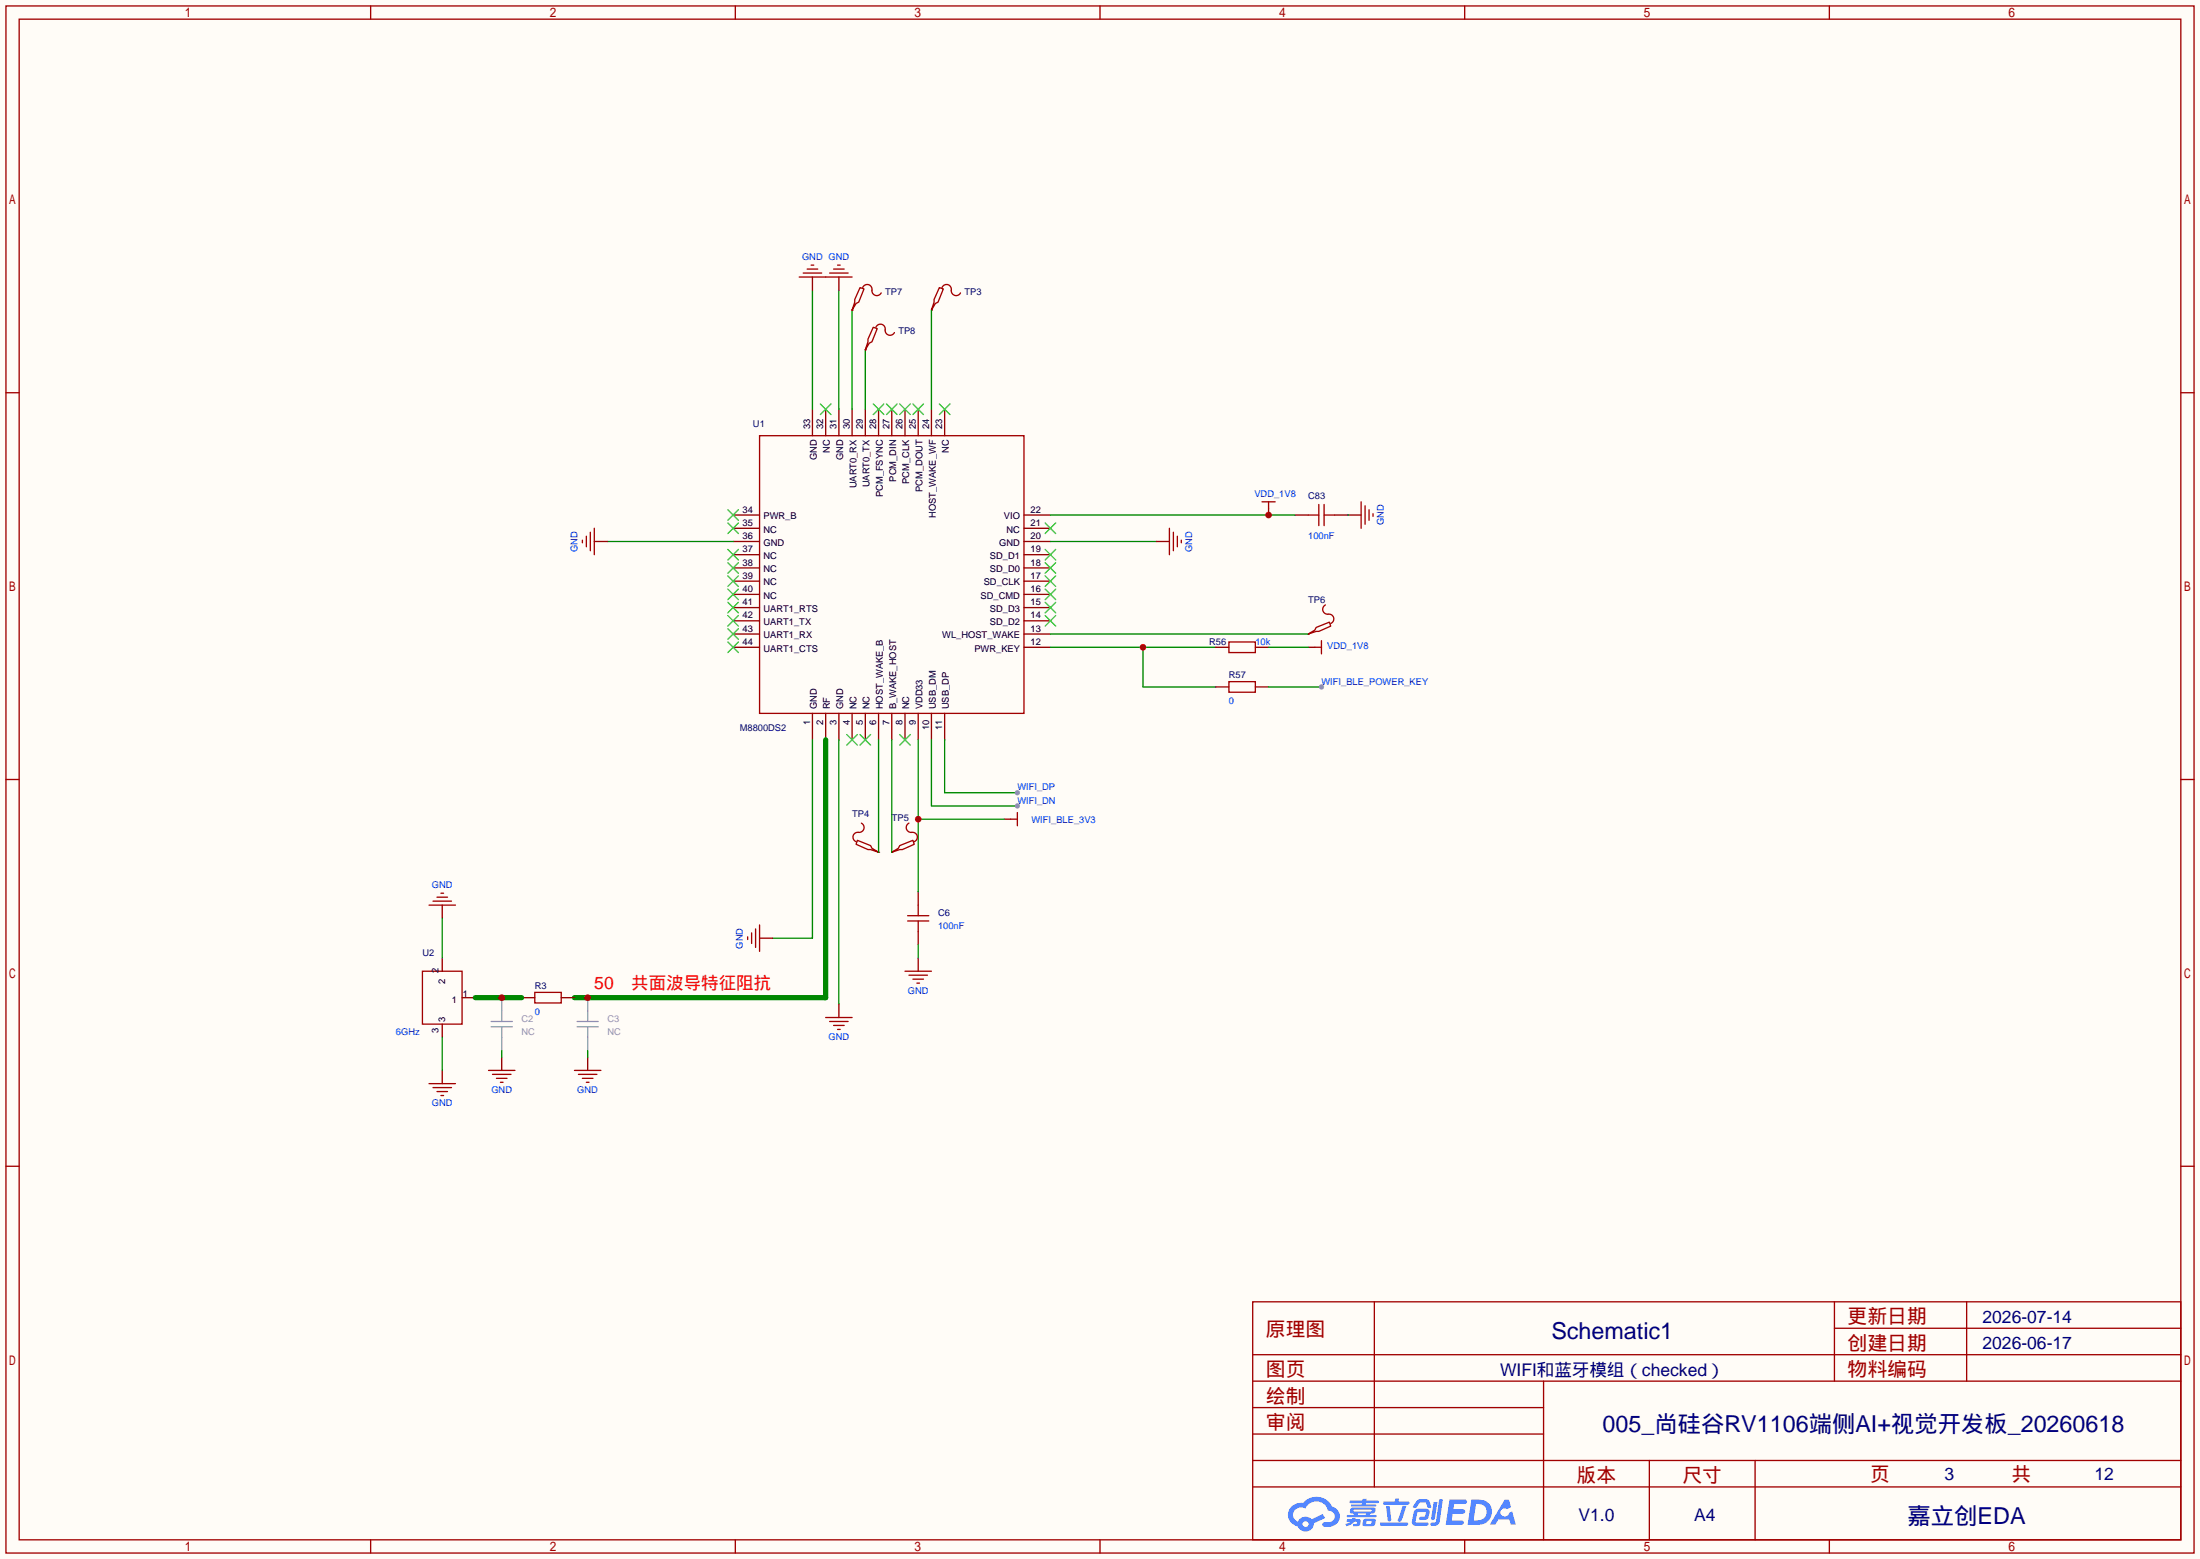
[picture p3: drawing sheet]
<svg xmlns="http://www.w3.org/2000/svg" width="423mm" height="299mm" viewBox="0 0 423 299" stroke-linecap="round" stroke-linejoin="round" font-family="sans-serif">
<path d="M0 0h422.7v299.5h-422.7z" fill="#fffcf7"/>
<g fill="none" stroke="#a10000" stroke-width=".25">
<path d="M1.1 1.1h420.4v297.2h-420.4zM3.7 3.7h415.3v292.1h-415.3zM71.2 1.1v2.6M141.3 1.1v2.6M211.3 1.1v2.6M281.4 1.1v2.6M351.5 1.1v2.6M1.1 75.4h2.6M419 75.4h2.5M1.1 149.7h2.6M419 149.7h2.5M1.1 224h2.6"/>
<path d="M419 224h2.5M240.7 250.1h178.3v45.7h-178.3zM264 250.1v35.5M352.4 250.1v15.2M352.4 255.1h66.6M377.8 250.1v15.2M240.7 270.4h55.8M240.7 265.3h178.3M240.7 275.5h55.8M240.7 260.2h178.3M296.5 265.3v30.5M71.2 295.8v2.5"/>
<path d="M141.3 295.8v2.5M211.3 295.8v2.5M240.7 285.6h178.3M240.7 280.5h178.3M281.4 295.8v2.5M316.9 280.5v15.3M337.2 280.5v15.3M351.5 295.8v2.5"/>
</g>
<g fill="#5487ff">
<path d="M278.5 288h2.1a.97 .97 0 0 1 1.3 .5 .53 .53 0 0 1-.7 .4h-1.8l-.2 1h1.9a.43 .43 0 0 1 .4 .5 .43 .43 0 0 1-.5 .4h-1.9l-.2 1.3h1.7a.45 .45 0 0 1 .6 .1 .45 .45 0 0 1-.2 .6l-3.3 .1z"/>
<path d="M289.1 288.1h.8l.4 1.4-.7 .4a.82 .82 0 0 0-1.2 .1 .82 .82 0 0 0 .1 1.1 .82 .82 0 0 0 1.1 0l.3-.5 .6-.3 .7 2.6h-1l-.2-1.1h-2.1l-.6 1.1h-1.1z"/>
<path d="M275.4 288.5h.8l-.5 3.2a.36 .36 0 0 1-.4 .3 .36 .36 0 0 1-.4-.3z"/>
<path d="M276.5 288h.7l-.6 4.3a1.13 1.13 0 0 1-1.8 .6l.2-.4 .7-.1 .2-.2z"/>
<path d="M272.2 288.3l.6-.3h1a.77 .77 0 0 1 .9 .5l.3 .9-.2 .2h-.5l-.3-.9-.2-.1h-1l-.7 1h-.6l-.1-.2z"/>
<path d="M271.8 290.2l.5-.4h1.7a.66 .66 0 0 1 .6 1l-.1 .4a.81 .81 0 0 1-.9 .8h-.7a.32 .32 0 0 1-.3-.4 .32 .32 0 0 1 .4-.3h.7l.2-.8h-1.6l-.3 1.9 2.1 .1a.32 .32 0 0 1 .3 .3 .32 .32 0 0 1-.3 .3h-2.3l-.5-.3-.1-.5z"/>
<path d="M265.2 292.4h5a.33 .33 0 0 1 .3 .4 .33 .33 0 0 1-.3 .3h-4.9l-.2-.2z"/>
<path d="M269.5 289.3h.7l-.6 2a1.04 1.04 0 0 1-.7 1l-.4-.3z"/>
<path d="M266.3 289.3h.7l.3 2.6a.34 .34 0 0 1-.3 .3 .34 .34 0 0 1-.4-.2z"/>
<path d="M265.8 288.4h2.2l.2-.6h.6l-.1 .6h1.8a.32 .32 0 0 1 .3 .3 .32 .32 0 0 1-.4 .3h-4.5l-.2-.1z"/>
<path d="M258.8 291.8h.9l.1-.2h.7l-.1 .2 .9 .1a.82 .82 0 0 1-.6 1.3h-.8v-.5l.8-.1v-.3h-.5l-.5 .4-1 .5-.2-.5 1-.4h-.8z"/>
<path d="M259.3 288.3h2.5v-.4h.8l-.1 .4h2.2l.2 .2-.2 .2h-2.3v.3h1.8l.2 .2-.2 .2h-4.5l-.2-.2 .1-.2h2l.1-.3h-2.3l-.1-.1z"/>
<path d="M282.7 288l-.8 4.9h1.7a2.47 2.47 0 0 0 2.9-1.7 2.47 2.47 0 0 0-1.4-3zM283.6 288.9a1.61 1.61 0 0 1 2 1.4 1.61 1.61 0 0 1-1.8 1.8h-.7z"/>
<path d="M259.5 289.8a.55 .55 0 0 0-.2 .7 .55 .55 0 0 0 .7 .2l.1 .3h-1.3v.4h5.5l.2-.1-.2-.3h-1.2l.2-.3a.7 .7 0 0 0 .8-.2 .7 .7 0 0 0 0-.9h-4.2zM260.1 290h3.3l.2 .1-.2 .3h-3.3l-.1-.2zM260.8 290.7h1.7l-.2 .3h-1.4z"/>
<path d="M262 291.9a1.05 1.05 0 0 0-.1 1.2 2.91 2.91 0 0 0 2.2-.1 .98 .98 0 0 0 0-1.2l-1.6-.1zM262.6 292.2h.8h.1v.3l-.2 .2h-.8z"/>
<path d="M248.2 289.4a2.23 2.23 0 0 0-.7 2.3 2.23 2.23 0 0 0 1.8 1.5 1.58 1.58 0 0 0 1.8 1 1.58 1.58 0 0 0 1.3-1.6l2.2-1-.5-.8-2.1 1a1.65 1.65 0 0 0-2.7 .5 1.45 1.45 0 0 1-.7-2 1.45 1.45 0 0 1 2-.6l.2 .1a2.3 2.3 0 0 1 2.3-1.4 2.3 2.3 0 0 1 2.1 1.8 1.12 1.12 0 0 1 1.2 1 1.12 1.12 0 0 1-1.1 1.2h-.7a.45 .45 0 0 0-.6 .4 .45 .45 0 0 0 .5 .5 2.21 2.21 0 0 0 2.2-.6 2.21 2.21 0 0 0 .5-2.2 2.13 2.13 0 0 0-1.3-1.1 3.3 3.3 0 0 0-5.6-.7l-1.1 .1zM250.3 292.8a.57 .57 0 0 1 1.1 0 .57 .57 0 0 1-1.1 0z"/>
</g>
<g fill="none" stroke="#a10000" stroke-width=".25">
<path d="M145.9 83.7h50.8v53.3h-50.8zM82.4 173.9h5.1M83.2 173.1h3.5M83.9 172.3h2.1M84.7 171.6h.5M143.6 180v.5M144.4 179.2v2M145.2 178.4v3.6M145.9 177.7v5.1M81.2 186.6h7.6v10.1h-7.6zM102.7 190.6h5.1v2.1h-5.1zM158.6 195.5h5.1"/>
<path d="M159.4 196.2h3.5M160.1 197h2.1M160.9 197.7h.5M82.4 208.2h5.1M83.2 208.9h3.5M83.9 209.7h2.1M84.7 210.4h.5"/>
</g>
<g fill="none" stroke="#870000" stroke-width=".25">
<path d="M156.1 78.6v5.1M158.6 78.6v5.1M161.2 78.6v5.1M163.7 78.6v5.1M166.2 78.6v5.1M168.8 78.6v5.1M171.3 78.6v5.1M173.9 78.6v5.1M176.4 78.6v5.1M178.9 78.6v5.1M181.5 78.6v5.1M140.8 98.9h5.1"/>
<path d="M196.7 98.9h5.1M140.8 119.3h5.1M140.8 116.7h5.1M140.8 114.2h5.1M140.8 111.6h5.1M140.8 109.1h5.1M140.8 106.6h5.1M140.8 104h5.1M140.8 101.5h5.1M196.7 119.3h5.1M196.7 116.7h5.1M196.7 114.2h5.1"/>
<path d="M196.7 111.6h5.1M196.7 109.1h5.1M196.7 106.6h5.1M196.7 104h5.1M196.7 101.5h5.1M140.8 124.3h5.1M140.8 121.8h5.1M156.1 137v5.1M158.6 137v5.1M161.2 137v5.1M163.7 137v5.1M166.2 137v5.1"/>
<path d="M168.8 137v5.1M171.3 137v5.1M173.9 137v5.1M176.4 137v5.1M178.9 137v5.1M181.5 137v5.1M196.7 124.3h5.1M196.7 121.8h5.1M85 173.9v2.5M85 184v2.6M85 196.7v2.6M88.8 191.6h2.5"/>
<path d="M100.2 191.6h2.5M107.8 191.6h2.6M145.9 180.2h2.6M161.2 192.9v2.6M85 205.6v2.6"/>
</g>
<g fill="none" stroke="#3c3" stroke-width=".25">
<path d="M157.6 77.6l2 2M159.6 77.6l-2 2M167.8 77.6l2 2M169.8 77.6l-2 2M170.3 77.6l2 2M172.3 77.6l-2 2M172.8 77.6l2.1 2M174.9 77.6l-2.1 2M175.4 77.6l2 2M177.4 77.6l-2 2M180.5 77.6l2 2M182.5 77.6l-2 2"/>
<path d="M139.8 97.9l2.1 2M141.9 97.9l-2.1 2M139.8 118.2l2.1 2.1M139.8 115.7l2.1 2M139.8 113.2l2.1 2M139.8 110.6l2.1 2M139.8 108.1l2.1 2M139.8 105.5l2.1 2.1M139.8 100.5l2.1 2M141.9 118.2l-2.1 2.1M141.9 115.7l-2.1 2M141.9 113.2l-2.1 2"/>
<path d="M141.9 110.6l-2.1 2M141.9 108.1l-2.1 2M141.9 105.5l-2.1 2.1M141.9 100.5l-2.1 2M200.8 100.5l2 2M200.8 105.5l2 2.1M200.8 108.1l2 2M200.8 110.6l2 2M200.8 113.2l2 2M200.8 115.7l2 2M200.8 118.2l2 2.1M202.8 100.5l-2 2"/>
<path d="M202.8 105.5l-2 2.1M202.8 108.1l-2 2M202.8 110.6l-2 2M202.8 113.2l-2 2M202.8 115.7l-2 2M202.8 118.2l-2 2.1M139.8 123.3l2.1 2M139.8 120.8l2.1 2M141.9 123.3l-2.1 2M141.9 120.8l-2.1 2M162.7 141.1l2 2M164.7 141.1l-2 2"/>
<path d="M165.2 141.1l2.1 2M167.3 141.1l-2.1 2M172.8 141.1l2.1 2M174.9 141.1l-2.1 2"/>
</g>
<path d="M156.1 142.1v38.1h-7.6M161.2 142.1v50.8M85 199.3v6.3" fill="none" stroke="#008700" stroke-width=".25"/>
<path d="M158.6 142.1v49.5h-48.2M91.3 191.6h8.9" fill="none" stroke="#008700" stroke-width="1"/>
<path d="M94.4 196.2h4M96.4 191.6v2.6" fill="none" stroke="#999" stroke-width=".25"/>
<circle cx="96.4" cy="191.6" r=".63" fill="#c00"/>
<path d="M94.4 197.2h4M96.4 194.2v2M96.4 197.2v4.6M110.9 196.2h4M112.9 191.6v2.6" fill="none" stroke="#999" stroke-width=".25"/>
<circle cx="112.9" cy="191.6" r=".63" fill="#c00"/>
<path d="M110.9 197.2h4M112.9 194.2v2M112.9 197.2v4.6" fill="none" stroke="#999" stroke-width=".25"/>
<path d="M248.8 98.9h2.5M256.4 98.9h2.6M192.9 157.4h1.3M176.4 171.3v2.6M176.4 178.9v2.6M176.4 184v2.6M96.4 203.1v2.5M112.9 203.1v2.5" fill="none" stroke="#870000" stroke-width=".25"/>
<g fill="none" stroke="#a10000" stroke-width=".25">
<path d="M251.3 98.9h2.1M253.4 96.9v4.1M254.4 98.9h2M254.4 96.9v4.1M194.2 157.4h1.3M195.5 156.1v2.5M174.4 176.9h4M174.4 175.9h4M176.4 173.9v2M176.4 176.9v2M173.9 186.6h5M174.6 187.3h3.6"/>
<path d="M175.4 188.1h2M176.1 188.8h.6M93.9 205.6h5M94.6 206.4h3.6M95.4 207.1h2M96.1 207.9h.5M110.4 205.6h5M111.1 206.4h3.6M111.9 207.1h2M112.6 207.9h.6"/>
</g>
<path d="M178.9 142.1v12.7h16.6M176.4 181.5v2.5M96.4 201.8v1.3M112.9 201.8v1.3" fill="none" stroke="#008700" stroke-width=".25"/>
<circle cx="195.5" cy="154.8" r=".51" fill="#999"/>
<path d="M181.5 142.1v10.2h14" fill="none" stroke="#008700" stroke-width=".25"/>
<circle cx="195.5" cy="152.3" r=".51" fill="#999"/>
<path d="M201.8 124.3h31.8M219.6 124.3v7.7h14" fill="none" stroke="#008700" stroke-width=".25"/>
<circle cx="219.6" cy="124.3" r=".63" fill="#c00"/>
<path d="M156.1 55.8v22.8M161.2 55.8v22.8M163.7 59.6v19M166.2 67.2v11.4M201.8 98.9h47M116.7 104h24.1M201.8 104h20.3M176.4 157.4h16.5M176.4 142.1v29.2M85 176.4v7.6" fill="none" stroke="#008700" stroke-width=".25"/>
<path d="M156.1 53.2v2.6M161.2 53.2v2.6M259 98.9h2.5M114.2 104h2.5M222.1 104h2.6M233.6 124.3h2.5M241.2 124.3h2.5" fill="none" stroke="#870000" stroke-width=".25"/>
<g fill="none" stroke="#a10000" stroke-width=".25">
<path d="M153.5 53.2h10.2M154.3 52.5h3.6M155.1 51.7h2M155.8 50.9h.5M159.4 52.5h3.5M160.1 51.7h2.1M160.9 50.9h.5M261.5 96.4v5.1M262.3 97.2v3.5M263 97.9v2M263.8 98.7v.5M111.9 103.8v.5"/>
<path d="M112.6 103v2M113.4 102.2v3.6M114.2 101.5v5.1M224.7 101.5v5.1M225.4 102.2v3.6M226.2 103v2M226.9 103.8v.5M236.1 123.3h5.1v2h-5.1z"/>
</g>
<circle cx="176.4" cy="157.4" r=".63" fill="#c00"/>
<path d="M163.7 59.6h.1M178.9 59.6h.1M166.2 67.2h.1M243.7 97.7v1.2M251.3 121.8h.1M168.8 163.7h.1M171.3 163.7h.1" fill="none" stroke="#870000" stroke-width=".25"/>
<path d="M165.2 55.2l.8 .3-1 2.5-.5 .3-.8 1.3 .5-1.6v-.5zM165.7 55.2a.93 .93 0 0 1 1.2-.5 .93 .93 0 0 1 .6 1.1 .94 .94 0 0 0 .7 .9 .94 .94 0 0 0 1.1-.4M180.5 55.2l.7 .3-1 2.5-.5 .3-.8 1.3 .6-1.6v-.5zM181 55.2a.93 .93 0 0 1 1.1-.5 .93 .93 0 0 1 .7 1.1 .94 .94 0 0 0 .6 .9 .94 .94 0 0 0 1.1-.4M167.8 62.9l.7 .2-1 2.6-.5 .2-.8 1.3 .6-1.5v-.5zM168.3 62.9a.93 .93 0 0 1 1.1-.6 .93 .93 0 0 1 .7 1.1 .94 .94 0 0 0 .6 1 .94 .94 0 0 0 1.1-.5M254.6 116.2a.98 .98 0 0 0-.4 1.3 .98 .98 0 0 0 1.3 .5 .93 .93 0 0 1 .7 .8 .93 .93 0 0 1-.5 1M251.3 121.8l1.3-.8 .3-.5 2.5-1 .3 .8-2.3 1h-.5zM165.5 158.1a.98 .98 0 0 1 .4 1.3 .98 .98 0 0 1-1.3 .5 .93 .93 0 0 0-.7 .8 .93 .93 0 0 0 .6 1M174.6 158.1a.98 .98 0 0 0-.4 1.3 .98 .98 0 0 0 1.3 .5 .93 .93 0 0 1 .7 .8 .93 .93 0 0 1-.6 1M164.7 161.4l2.6 1 .2 .5 1.3 .8-1.5-.5h-.5l-2.3-1zM171.3 163.7l1.3-.8 .2-.5 2.6-1 .2 .8-2.2 1h-.6z" fill="none" stroke="#a10000" stroke-width=".25"/>
<circle cx="243.7" cy="98.9" r=".63" fill="#c00"/>
<path d="M242.4 96.4h2.6M243.7 96.4v1.3M236.1 130.9h5.1v2.1h-5.1zM252.6 124.3h1.3M253.9 123.1v2.5" fill="none" stroke="#a10000" stroke-width=".25"/>
<path d="M233.6 132h2.5M241.2 132h2.5M251.3 124.3h1.3" fill="none" stroke="#870000" stroke-width=".25"/>
<path d="M201.8 121.8h49.5M243.7 124.3h7.6M243.7 132h10.2" fill="none" stroke="#008700" stroke-width=".25"/>
<circle cx="253.9" cy="132" r=".51" fill="#999"/>
<path d="M178.9 59.6v19M259 98.9h.1M168.8 142.1v21.6M171.3 142.1v21.6" fill="none" stroke="#008700" stroke-width=".25"/>
<g font-size="4.5" fill="#000080">
<text x="298" y="257.2">Schematic1</text>
<text x="307.9" y="275">005_尚硅谷RV1106端侧AI+视觉开发板_20260618</text>
<text x="366.5" y="292.8">嘉立创EDA</text>
</g>
<g font-size="3.8" fill="#a00000">
<text x="243.2" y="256.7">原理图</text>
<text x="355" y="254.2">更新日期</text>
<text x="355" y="259.2">创建日期</text>
<text x="243.2" y="269.4">绘制</text>
<text x="243.2" y="264.3">图页</text>
<text x="355" y="264.3">物料编码</text>
<text x="243.2" y="274.5">审阅</text>
<text x="302.9" y="284.6">版本</text>
<text x="323.2" y="284.6">尺寸</text>
<text x="359.3" y="284.4">页</text>
<text x="386.5" y="284.4">共</text>
</g>
<text font-size="3.4" fill="#f00" x="114.2" y="189.9">50Ω共面波导特征阻抗</text>
<g font-size="3.4" fill="#000080">
<text x="380.9" y="254.1">2026-07-14</text>
<text x="380.9" y="259.1">2026-06-17</text>
<text x="288.2" y="264.2">WIFI和蓝牙模组（checked）</text>
<text x="373.6" y="284.3">3</text>
<text x="402.4" y="284.3">12</text>
<text x="303.2" y="292.2">V1.0</text>
<text x="325.5" y="292.2">A4</text>
</g>
<g font-size="1.8" fill="#00f">
<text x="154.1" y="50">GND GND</text>
<text x="241" y="95.4">VDD_1V8</text>
<text x="265.9" y="100.9" transform="rotate(-90 265.9 100.9)">GND</text>
<text x="110.9" y="106" transform="rotate(-90 110.9 106)">GND</text>
<text x="229" y="106" transform="rotate(-90 229 106)">GND</text>
<text x="251.3" y="103.6">100nF</text>
<text x="241.2" y="123.9">10k</text>
<text x="255" y="124.6">VDD_1V8</text>
<text x="253.9" y="131.5">WIFI_BLE_POWER_KEY</text>
<text x="236.1" y="135.3">0</text>
<text x="195.5" y="154.4">WIFI_DN</text>
<text x="195.5" y="151.8">WIFI_DP</text>
<text x="198.2" y="158.2">WIFI_BLE_3V3</text>
<text x="83" y="170.6">GND</text>
<text x="180.2" y="178.5">100nF</text>
<text x="142.7" y="182.2" transform="rotate(-90 142.7 182.2)">GND</text>
<text x="174.4" y="190.9">GND</text>
<text x="102.7" y="195">0</text>
<text x="76.1" y="198.8">6GHz</text>
<text x="159.2" y="199.8">GND</text>
<text x="94.4" y="210">GND</text>
<text x="110.9" y="210">GND</text>
<text x="83" y="212.5">GND</text>
</g>
<g font-size="1.8" fill="#000080">
<text x="170.1" y="56.6">TP7</text>
<text x="185.3" y="56.6">TP3</text>
<text x="172.6" y="64.2">TP8</text>
<text x="144.7" y="82">U1</text>
<text x="251.3" y="95.9">C83</text>
<text x="251.3" y="115.8">TP6</text>
<text x="232.3" y="123.9">R56</text>
<text x="236.1" y="130.2">R57</text>
<text x="142.1" y="140.4">M8800DS2</text>
<text x="163.7" y="156.9">TP4</text>
<text x="171.3" y="157.7">TP5</text>
<text x="180.2" y="176">C6</text>
<text x="81.2" y="183.6">U2</text>
<text x="102.7" y="189.9">R3</text>
</g>
<g font-size="1.8">
<text x="155.6" y="82.4" transform="rotate(-90 155.6 82.4)">33</text>
<text x="158.2" y="82.4" transform="rotate(-90 158.2 82.4)">32</text>
<text x="160.7" y="82.4" transform="rotate(-90 160.7 82.4)">31</text>
<text x="163.3" y="82.4" transform="rotate(-90 163.3 82.4)">30</text>
<text x="165.8" y="82.4" transform="rotate(-90 165.8 82.4)">29</text>
<text x="168.3" y="82.4" transform="rotate(-90 168.3 82.4)">28</text>
<text x="170.9" y="82.4" transform="rotate(-90 170.9 82.4)">27</text>
<text x="173.4" y="82.4" transform="rotate(-90 173.4 82.4)">26</text>
<text x="176" y="82.4" transform="rotate(-90 176 82.4)">25</text>
<text x="178.5" y="82.4" transform="rotate(-90 178.5 82.4)">24</text>
<text x="181" y="82.4" transform="rotate(-90 181 82.4)">23</text>
<text x="156.9" y="88.4" transform="rotate(-90 156.9 88.4)">GND</text>
<text x="159.4" y="87" transform="rotate(-90 159.4 87)">NC</text>
<text x="162" y="88.4" transform="rotate(-90 162 88.4)">GND</text>
<text x="182.3" y="87" transform="rotate(-90 182.3 87)">NC</text>
<text x="164.5" y="93.8" transform="rotate(-90 164.5 93.8)">UART0_RX</text>
<text x="167.1" y="93.6" transform="rotate(-90 167.1 93.6)">UART0_TX</text>
<text x="169.6" y="95.5" transform="rotate(-90 169.6 95.5)">PCM_FSYNC</text>
<text x="172.1" y="92.5" transform="rotate(-90 172.1 92.5)">PCM_DIN</text>
<text x="174.7" y="92.9" transform="rotate(-90 174.7 92.9)">PCM_CLK</text>
<text x="177.2" y="94.5" transform="rotate(-90 177.2 94.5)">PCM_DOUT</text>
<text x="142.7" y="101">35</text>
<text x="142.7" y="98.5">34</text>
<text x="146.7" y="99.8">PWR_B</text>
<text x="179.8" y="99.5" transform="rotate(-90 179.8 99.5)">HOST_WAKE_WF</text>
<text x="192.9" y="99.8">VIO</text>
<text x="198" y="98.5">22</text>
<text x="198" y="101">21</text>
<text x="142.7" y="106.1">37</text>
<text x="142.7" y="103.6">36</text>
<text x="146.7" y="107.4">NC</text>
<text x="146.7" y="104.8">GND</text>
<text x="146.7" y="102.3">NC</text>
<text x="190.2" y="107.4">SD_D1</text>
<text x="192" y="104.8">GND</text>
<text x="193.4" y="102.3">NC</text>
<text x="198" y="103.6">20</text>
<text x="198" y="106.1">19</text>
<text x="142.7" y="113.7">40</text>
<text x="142.7" y="111.2">39</text>
<text x="142.7" y="108.6">38</text>
<text x="146.7" y="112.5">NC</text>
<text x="146.7" y="109.9">NC</text>
<text x="189" y="112.5">SD_CLK</text>
<text x="190.2" y="109.9">SD_D0</text>
<text x="198" y="108.6">18</text>
<text x="198" y="111.2">17</text>
<text x="198" y="113.7">16</text>
<text x="142.7" y="118.8">42</text>
<text x="142.7" y="116.3">41</text>
<text x="146.7" y="117.5">UART1_RTS</text>
<text x="146.7" y="115">NC</text>
<text x="188.4" y="115">SD_CMD</text>
<text x="190.2" y="117.5">SD_D3</text>
<text x="198" y="116.3">15</text>
<text x="198" y="118.8">14</text>
<text x="142.7" y="123.9">44</text>
<text x="142.7" y="121.3">43</text>
<text x="146.7" y="125.2">UART1_CTS</text>
<text x="146.7" y="122.6">UART1_RX</text>
<text x="146.7" y="120.1">UART1_TX</text>
<text x="181" y="122.6">WL_HOST_WAKE</text>
<text x="187.2" y="125.2">PWR_KEY</text>
<text x="190.2" y="120.1">SD_D2</text>
<text x="198" y="121.3">13</text>
<text x="198" y="123.9">12</text>
<text x="156.9" y="136.3" transform="rotate(-90 156.9 136.3)">GND</text>
<text x="159.4" y="136.3" transform="rotate(-90 159.4 136.3)">RF</text>
<text x="162" y="136.3" transform="rotate(-90 162 136.3)">GND</text>
<text x="164.5" y="136.3" transform="rotate(-90 164.5 136.3)">NC</text>
<text x="167.1" y="136.3" transform="rotate(-90 167.1 136.3)">NC</text>
<text x="169.6" y="136.3" transform="rotate(-90 169.6 136.3)">HOST_WAKE_B</text>
<text x="172.1" y="136.3" transform="rotate(-90 172.1 136.3)">B_WAKE_HOST</text>
<text x="174.7" y="136.3" transform="rotate(-90 174.7 136.3)">NC</text>
<text x="177.2" y="136.3" transform="rotate(-90 177.2 136.3)">VDD33</text>
<text x="179.8" y="136.3" transform="rotate(-90 179.8 136.3)">USB_DM</text>
<text x="182.3" y="136.3" transform="rotate(-90 182.3 136.3)">USB_DP</text>
<text x="155.6" y="139.3" transform="rotate(-90 155.6 139.3)">1</text>
<text x="158.2" y="139.3" transform="rotate(-90 158.2 139.3)">2</text>
<text x="160.7" y="139.3" transform="rotate(-90 160.7 139.3)">3</text>
<text x="163.3" y="139.3" transform="rotate(-90 163.3 139.3)">4</text>
<text x="165.8" y="139.3" transform="rotate(-90 165.8 139.3)">5</text>
<text x="168.3" y="139.3" transform="rotate(-90 168.3 139.3)">6</text>
<text x="170.9" y="139.3" transform="rotate(-90 170.9 139.3)">7</text>
<text x="173.4" y="139.3" transform="rotate(-90 173.4 139.3)">8</text>
<text x="176" y="139.3" transform="rotate(-90 176 139.3)">9</text>
<text x="178.5" y="140.3" transform="rotate(-90 178.5 140.3)">10</text>
<text x="181" y="140.3" transform="rotate(-90 181 140.3)">11</text>
<text x="84.3" y="186.9" transform="rotate(-90 84.3 186.9)">2</text>
<text x="85.5" y="189" transform="rotate(-90 85.5 189)">2</text>
<text x="88.9" y="191.4">1</text>
<text x="85.5" y="196.3" transform="rotate(-90 85.5 196.3)">3</text>
<text x="86.8" y="192.7">1</text>
<text x="84.3" y="198.3" transform="rotate(-90 84.3 198.3)">3</text>
</g>
<g font-size="1.8" fill="#999">
<text x="100.2" y="196.3">C2</text>
<text x="116.7" y="196.3">C3</text>
<text x="100.2" y="198.8">NC</text>
<text x="116.7" y="198.8">NC</text>
</g>
</svg>
